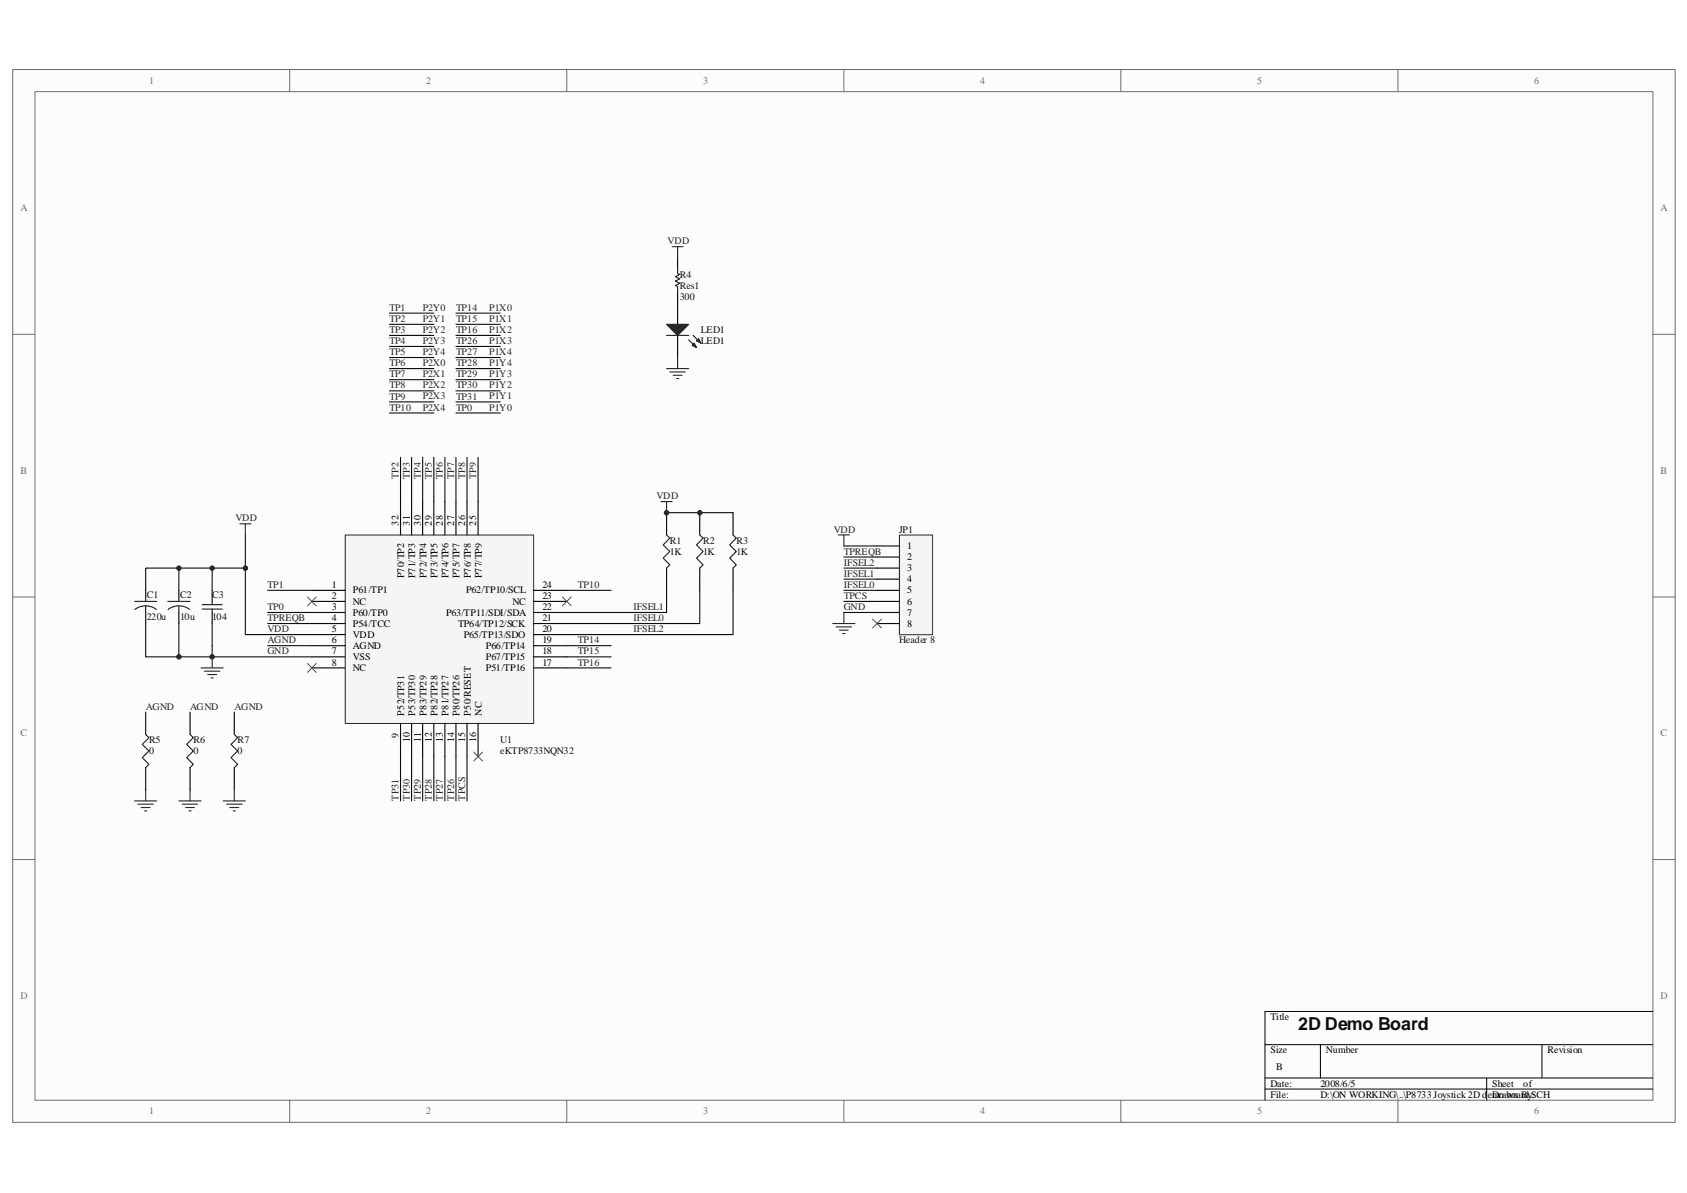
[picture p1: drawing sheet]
<svg xmlns="http://www.w3.org/2000/svg" width="297mm" height="210mm" viewBox="0 0 297 210" stroke-linecap="round" stroke-linejoin="round" font-family="sans-serif">
<path d="M2.3 12.3h292.7v185.2h-292.7z" fill="#fcfcfc"/>
<path d="M2.2 12.2h292.8v185.3h-292.8z" fill="none" stroke="#6e6e6e" stroke-width=".18"/>
<path d="M6.2 16.2h284.8v177.5h-284.8z" fill="#fcfcfc"/>
<g fill="none" stroke="#6e6e6e" stroke-width=".18">
<path d="M6.2 16.1h284.8v177.6h-284.8zM51 12.2v3.9M99.8 12.2v3.9M148.6 12.2v3.9M197.4 12.2v3.9M246.1 12.2v3.9M2.2 58.8h3.9M291 58.8h3.9M2.2 105.1h3.9M291 105.1h3.9M2.2 151.3h3.9M291 151.3h3.9"/>
<path d="M51 193.6v3.9M99.8 193.6v3.9M148.6 193.6v3.9M197.4 193.6v3.9M246.1 193.6v3.9"/>
</g>
<path d="M291 178h-68.3v15.6M222.7 183.9h68.3M222.7 189.7h68.3M222.7 191.7h68.3M232.5 183.9v5.8M261.8 189.7v3.9M271.5 183.9v5.8" fill="none" stroke="#000" stroke-width=".18"/>
<path d="M37.4 100h-5.9v3.9M43.2 94.1v17.6h11.7M43.2 100h-5.8v3.9M31.5 109.7v5.9h23.4M37.4 109.7v5.9M47.1 109.7h7.8M47.1 113.6h7.8M99.8 113.6h7.8M99.8 111.7h7.8M99.8 107.8h7.8" fill="none" stroke="#0e0e0e" stroke-width=".2"/>
<path d="M117.4 90.2v3.9M117.4 100v3.9M123.2 90.2v3.9M123.2 100v3.9M25.7 103.9v2M25.7 107.8v1.9M31.5 103.9v2M31.5 107.8v1.9M37.4 103.9v2M37.4 107.8v1.9" fill="none" stroke="#000" stroke-width=".2"/>
<path d="M117.4 94.1l.5 .6-1.1 1.2 1.1 1.2-1.1 1.1 1.1 1.2-.5 .6M123.2 94.1l.6 .6-1.2 1.2 1.2 1.2-1.2 1.1 1.2 1.2-.6 .6M23.7 105.9h3.9M23.7 107.3a3.2 3.2 0 0 1 3.9 0M25.7 106.6v1.2M29.5 105.9h4M29.6 107.3a3.2 3.2 0 0 1 3.8 0M31.5 106.6v1.2M35.6 107.2h3.5M35.6 106.4h3.5M37.4 105.9v.5M37.4 107.2v.6" fill="none" stroke="#1c1c1c" stroke-width=".2"/>
<g fill="none" stroke="#262626" stroke-width=".2">
<path d="M42.2 92.2h2M43.2 92.2v1.9M116.4 88.3h1.9M117.4 88.3v1.9M35.4 117.6h3.9M36 118.1h2.7M36.6 118.7h1.5M37.2 119.3h.3M37.4 115.6v2M25.7 139v2M23.7 141h3.9M24.3 141.5h2.7"/>
<path d="M24.9 142.1h1.5M25.5 142.7h.3"/>
</g>
<path d="M31.5 100h-5.8v3.9M25.7 109.7v5.9h5.8" fill="none" stroke="#0f0f0f" stroke-width=".2"/>
<path d="M60.8 94.2h33.2v33.1h-33.2z" fill="#f5f5f5"/>
<path d="M60.8 94.2h33.2v33.1h-33.2z" fill="none" stroke="#262626" stroke-width=".18"/>
<g fill="none" stroke="#000" stroke-width=".2">
<path d="M119.3 45.4v1.9M119.3 51.2v5.9M119.3 59v3.9M70.5 88.3v5.8M72.5 88.3v5.8M74.4 88.3v5.8M76.4 88.3v5.8M78.3 88.3v5.8M80.3 88.3v5.8M82.2 88.3v5.8M84.2 88.3v5.8M129.1 90.2v3.9"/>
<path d="M129.1 100v3.9M54.9 103.9h5.9M54.9 105.9h5.9M54.9 107.8h5.9M54.9 109.7h5.9M54.9 111.7h5.9M54.9 113.6h5.9M54.9 115.6h5.9M54.9 117.6h5.9M93.9 103.9h5.9M93.9 105.9h5.9M93.9 107.8h5.9"/>
<path d="M93.9 109.7h5.9M93.9 111.7h5.9M93.9 113.6h5.9M93.9 115.6h5.9M93.9 117.6h5.9M25.7 125.3v4M25.7 135.1v3.9M70.5 127.3v5.9M72.5 127.3v5.9M74.4 127.3v5.9M76.4 127.3v5.9M78.3 127.3v5.9"/>
<path d="M80.3 127.3v5.9M82.2 127.3v5.9M84.2 127.3v5.9"/>
</g>
<path d="M54.1 105.1l1.6 1.5M54.1 116.8l1.6 1.5M55.7 105.1l-1.6 1.5M55.7 116.8l-1.6 1.5M99 105.1l1.6 1.5M100.6 105.1l-1.6 1.5M83.4 132.4l1.6 1.5M85 132.4l-1.6 1.5" fill="none" stroke="#4c4c4c" stroke-width=".18"/>
<path d="M117.4 59h3.9M119.3 47.3v.8l.4 .2-.8 .4 .8 .4-.8 .4 .8 .4-.8 .3 .4 .2v.8M121.3 59.8l1.3 1.4M122 59l1.4 1.4M129.1 94.1l.5 .6-1.1 1.2 1.1 1.2-1.1 1.1 1.1 1.2-.5 .6M25.7 129.3l.5 .5-1.1 1.2 1.1 1.2-1.1 1.2 1.1 1.1-.5 .6" fill="none" stroke="#1c1c1c" stroke-width=".2"/>
<g fill="none" stroke="#0e0e0e" stroke-width=".2">
<path d="M68.6 57.1h7.8M68.6 59h7.8M68.6 55.1h7.8M80.3 57.1h7.8M80.3 59h7.8M80.3 55.1h7.8M68.6 61h7.8M68.6 62.9h7.8M68.6 64.9h7.8M68.6 66.8h7.8M68.6 68.8h7.8M68.6 70.7h7.8"/>
<path d="M68.6 72.7h7.8M80.3 61h7.8M80.3 62.9h7.8M80.3 64.9h7.8M80.3 66.8h7.8M80.3 68.8h7.8M80.3 70.7h7.8M80.3 72.7h7.8M70.5 80.5v7.8M72.5 80.5v7.8M74.4 80.5v7.8M76.4 80.5v7.8"/>
<path d="M78.3 80.5v7.8M80.3 80.5v7.8M82.2 80.5v7.8M84.2 80.5v7.8M117.4 90.2h11.7M47.1 107.8h7.8M47.1 103.9h7.8M99.8 103.9h7.8M99.8 115.6h7.8M99.8 117.6h7.8M117.4 103.9v3.9h-9.8M123.2 103.9v5.8h-23.4"/>
<path d="M129.1 103.9v7.8h-21.5M70.5 133.2v7.8M72.5 133.2v7.8M74.4 133.2v7.8M76.4 133.2v7.8M78.3 133.2v7.8M80.3 133.2v7.8M82.2 133.2v7.8"/>
</g>
<g fill="#1c1c1c" stroke="#1c1c1c" stroke-width=".2">
<path d="M117.4 57.1h3.9l-2 1.9z"/>
<path d="M122.2 60.4l.4 .8-.7-.4z"/>
<path d="M123 59.6l.4 .8-.8-.4z"/>
</g>
<path d="M118.3 43.4h2M119.3 43.4v2M117.4 64.9h3.9M117.9 65.5h2.8M118.5 66.1h1.6M119.1 66.6h.4M119.3 62.9v2" fill="none" stroke="#262626" stroke-width=".2"/>
<g fill="#262626" stroke="#262626" stroke-width=".18">
<circle cx="31.5" cy="115.6" r=".39"/>
<circle cx="43.2" cy="100" r=".39"/>
<circle cx="37.3" cy="100" r=".39"/>
<circle cx="31.5" cy="100" r=".39"/>
<circle cx="37.3" cy="115.6" r=".39"/>
<circle cx="123.2" cy="90.2" r=".39"/>
<circle cx="117.4" cy="90.2" r=".39"/>
</g>
<path d="M158.4 94.2h5.8v17.5h-5.8z" fill="#f5f5f5"/>
<path d="M158.4 94.2h5.8v17.5h-5.8z" fill="none" stroke="#262626" stroke-width=".18"/>
<path d="M154.4 96.1h3.9M154.4 98h3.9M154.4 100h3.9M154.4 101.9h3.9M154.4 103.9h3.9M154.4 105.9h3.9M154.4 107.8h3.9M154.4 109.7h3.9M33.5 125.3v4M33.5 135.1v3.9M41.3 125.3v4M41.3 135.1v3.9" fill="none" stroke="#000" stroke-width=".2"/>
<g fill="none" stroke="#262626" stroke-width=".2">
<path d="M147.6 94.1h2M148.6 94.1v2M146.6 109.7h3.9M147.2 110.3h2.7M147.8 110.9h1.5M148.4 111.5h.4M148.6 107.8v1.9M33.5 139v2M41.3 139v2M31.5 141h3.9M32.1 141.5h2.7M32.7 142.1h1.5"/>
<path d="M33.2 142.7h.5M39.3 141h3.9M39.9 141.5h2.7M40.5 142.1h1.5M41.1 142.7h.4"/>
</g>
<path d="M148.6 98h5.8M148.6 96.1h5.8M148.6 100h5.8M148.6 101.9h5.8M148.6 103.9h5.8M148.6 105.9h5.8M148.6 107.8h5.8" fill="none" stroke="#0e0e0e" stroke-width=".2"/>
<path d="M153.6 109l1.6 1.5M155.2 109l-1.6 1.5" fill="none" stroke="#4c4c4c" stroke-width=".18"/>
<path d="M33.5 129.3l.5 .5-1.1 1.2 1.1 1.2-1.1 1.2 1.1 1.1-.5 .6M41.3 129.3l.5 .5-1.1 1.2 1.1 1.2-1.1 1.2 1.1 1.1-.5 .6" fill="none" stroke="#1c1c1c" stroke-width=".2"/>
<text font-size="3.1" fill="#0e0e0e" x="228.6" y="181.3">2D Demo Board</text>
<g font-size="1.8" fill="#706f64">
<text x="26.2" y="14.7">1</text>
<text x="75" y="14.7">2</text>
<text x="123.8" y="14.7">3</text>
<text x="172.6" y="14.7">4</text>
<text x="221.4" y="14.7">5</text>
<text x="270.1" y="14.7">6</text>
<text x="3.6" y="37.1">A</text>
<text x="292.4" y="37.1">A</text>
<text x="3.6" y="83.4">B</text>
<text x="292.4" y="83.4">B</text>
<text x="3.6" y="129.6">C</text>
<text x="292.4" y="129.6">C</text>
<text x="3.6" y="175.9">D</text>
<text x="292.4" y="175.9">D</text>
<text x="26.2" y="196.2">1</text>
<text x="75" y="196.2">2</text>
<text x="123.8" y="196.2">3</text>
<text x="172.6" y="196.2">4</text>
<text x="221.4" y="196.2">5</text>
<text x="270.1" y="196.2">6</text>
</g>
<g font-size="1.8" fill="#262626">
<text x="117.6" y="43">VDD</text>
<text x="68.6" y="54.7">TP1</text>
<text x="68.6" y="56.7">TP2</text>
<text x="68.6" y="58.6">TP3</text>
<text x="74.4" y="54.7">P2Y0</text>
<text x="74.4" y="56.7">P2Y1</text>
<text x="74.4" y="58.6">P2Y2</text>
<text x="80.3" y="54.7">TP14</text>
<text x="80.3" y="56.7">TP15</text>
<text x="80.3" y="58.6">TP16</text>
<text x="86.1" y="54.7">P1X0</text>
<text x="86.1" y="56.7">P1X1</text>
<text x="86.1" y="58.6">P1X2</text>
<text x="68.6" y="60.6">TP4</text>
<text x="68.6" y="62.5">TP5</text>
<text x="68.6" y="64.5">TP6</text>
<text x="74.4" y="62.5">P2Y4</text>
<text x="74.4" y="64.5">P2X0</text>
<text x="74.4" y="60.6">P2Y3</text>
<text x="80.3" y="60.6">TP26</text>
<text x="80.3" y="62.5">TP27</text>
<text x="80.3" y="64.5">TP28</text>
<text x="86.1" y="60.6">P1X3</text>
<text x="86.1" y="62.5">P1X4</text>
<text x="86.1" y="64.5">P1Y4</text>
<text x="68.6" y="66.4">TP7</text>
<text x="68.6" y="68.4">TP8</text>
<text x="68.6" y="70.3">TP9</text>
<text x="74.4" y="66.4">P2X1</text>
<text x="74.4" y="68.4">P2X2</text>
<text x="74.4" y="70.3">P2X3</text>
<text x="80.3" y="66.4">TP29</text>
<text x="80.3" y="68.4">TP30</text>
<text x="80.3" y="70.3">TP31</text>
<text x="86.1" y="70.3">P1Y1</text>
<text x="86.1" y="68.4">P1Y2</text>
<text x="86.1" y="66.4">P1Y3</text>
<text x="68.6" y="72.3">TP10</text>
<text x="74.4" y="72.3">P2X4</text>
<text x="80.3" y="72.3">TP0</text>
<text x="86.1" y="72.3">P1Y0</text>
<text x="70.2" y="84.4" transform="rotate(-90 70.2 84.4)">TP2</text>
<text x="72.2" y="84.4" transform="rotate(-90 72.2 84.4)">TP3</text>
<text x="74.1" y="84.4" transform="rotate(-90 74.1 84.4)">TP4</text>
<text x="76" y="84.4" transform="rotate(-90 76 84.4)">TP5</text>
<text x="78" y="84.4" transform="rotate(-90 78 84.4)">TP6</text>
<text x="79.9" y="84.4" transform="rotate(-90 79.9 84.4)">TP7</text>
<text x="81.9" y="84.4" transform="rotate(-90 81.9 84.4)">TP8</text>
<text x="83.9" y="84.4" transform="rotate(-90 83.9 84.4)">TP9</text>
<text x="115.6" y="87.9">VDD</text>
<text x="41.5" y="91.8">VDD</text>
<text x="146.8" y="93.7">VDD</text>
<text x="148.6" y="97.6">TPREQB</text>
<text x="148.6" y="99.6">IFSEL2</text>
<text x="148.6" y="101.5">IFSEL1</text>
<text x="47.1" y="103.5">TP1</text>
<text x="47.1" y="107.4">TP0</text>
<text x="101.8" y="103.5">TP10</text>
<text x="111.5" y="107.4">IFSEL1</text>
<text x="148.6" y="103.5">IFSEL0</text>
<text x="148.6" y="105.4">TPCS</text>
<text x="148.6" y="107.4">GND</text>
<text x="47.1" y="109.3">TPREQB</text>
<text x="47.1" y="111.3">VDD</text>
<text x="47.1" y="113.2">AGND</text>
<text x="101.8" y="113.2">TP14</text>
<text x="111.5" y="109.3">IFSEL0</text>
<text x="111.5" y="111.3">IFSEL2</text>
<text x="47.1" y="115.2">GND</text>
<text x="101.8" y="115.2">TP15</text>
<text x="101.8" y="117.1">TP16</text>
<text x="25.7" y="124.9">AGND</text>
<text x="33.5" y="124.9">AGND</text>
<text x="41.3" y="124.9">AGND</text>
<text x="70.2" y="141" transform="rotate(-90 70.2 141)">TP31</text>
<text x="72.2" y="141" transform="rotate(-90 72.2 141)">TP30</text>
<text x="74.1" y="141" transform="rotate(-90 74.1 141)">TP29</text>
<text x="76" y="141" transform="rotate(-90 76 141)">TP28</text>
<text x="78" y="141" transform="rotate(-90 78 141)">TP27</text>
<text x="79.9" y="141" transform="rotate(-90 79.9 141)">TP26</text>
<text x="81.9" y="141" transform="rotate(-90 81.9 141)">TPCS</text>
</g>
<g font-size="1.8" fill="#0e0e0e">
<text x="119.7" y="52.8">300</text>
<text x="119.7" y="50.8">Res1</text>
<text x="119.7" y="48.9">R4</text>
<text x="123.4" y="58.6">LED1</text>
<text x="123.4" y="60.6">LED1</text>
<text x="118" y="95.7">R1</text>
<text x="123.8" y="95.7">R2</text>
<text x="129.7" y="95.7">R3</text>
<text x="158.3" y="93.7">JP1</text>
<text x="118" y="97.6">1K</text>
<text x="123.8" y="97.6">1K</text>
<text x="129.7" y="97.6">1K</text>
<text x="25.9" y="105.2">C1</text>
<text x="31.7" y="105.2">C2</text>
<text x="37.4" y="105.2">C3</text>
<text x="25.9" y="109.1">220u</text>
<text x="31.7" y="109.1">10u</text>
<text x="37.4" y="109.1">104</text>
<text x="158.3" y="113.2">Header 8</text>
<text x="26.2" y="130.8">R5</text>
<text x="34.1" y="130.8">R6</text>
<text x="41.8" y="130.8">R7</text>
<text x="88.1" y="130.8">U1</text>
<text x="26.2" y="132.7">0</text>
<text x="34.1" y="132.7">0</text>
<text x="41.8" y="132.7">0</text>
<text x="88.1" y="132.7">eKTP8733NQN32</text>
</g>
<g font-size="1.8">
<text x="70.2" y="92.6" transform="rotate(-90 70.2 92.6)">32</text>
<text x="72.2" y="92.6" transform="rotate(-90 72.2 92.6)">31</text>
<text x="74.1" y="92.6" transform="rotate(-90 74.1 92.6)">30</text>
<text x="76" y="92.6" transform="rotate(-90 76 92.6)">29</text>
<text x="78" y="92.6" transform="rotate(-90 78 92.6)">28</text>
<text x="79.9" y="92.6" transform="rotate(-90 79.9 92.6)">27</text>
<text x="81.9" y="92.6" transform="rotate(-90 81.9 92.6)">26</text>
<text x="83.9" y="92.6" transform="rotate(-90 83.9 92.6)">25</text>
<text x="71.2" y="101.8" transform="rotate(-90 71.2 101.8)">P70/TP2</text>
<text x="73.1" y="101.8" transform="rotate(-90 73.1 101.8)">P71/TP3</text>
<text x="75.1" y="101.8" transform="rotate(-90 75.1 101.8)">P72/TP4</text>
<text x="77" y="101.8" transform="rotate(-90 77 101.8)">P73/TP5</text>
<text x="79" y="101.8" transform="rotate(-90 79 101.8)">P74/TP6</text>
<text x="80.9" y="101.8" transform="rotate(-90 80.9 101.8)">P75/TP7</text>
<text x="82.9" y="101.8" transform="rotate(-90 82.9 101.8)">P76/TP8</text>
<text x="84.8" y="101.8" transform="rotate(-90 84.8 101.8)">P77/TP9</text>
<text x="159.7" y="96.6">1</text>
<text x="159.7" y="98.6">2</text>
<text x="159.7" y="100.6">3</text>
<text x="58.4" y="103.5">1</text>
<text x="58.4" y="105.4">2</text>
<text x="58.4" y="107.4">3</text>
<text x="62.1" y="104.5">P61/TP1</text>
<text x="62.1" y="106.4">NC</text>
<text x="82.1" y="104.5">P62/TP10/SCL</text>
<text x="90.3" y="106.4">NC</text>
<text x="95.5" y="105.4">23</text>
<text x="95.5" y="103.5">24</text>
<text x="95.5" y="107.4">22</text>
<text x="159.7" y="102.5">4</text>
<text x="159.7" y="104.5">5</text>
<text x="159.7" y="106.4">6</text>
<text x="58.4" y="109.3">4</text>
<text x="58.4" y="111.3">5</text>
<text x="58.4" y="113.2">6</text>
<text x="62.1" y="108.4">P60/TP0</text>
<text x="62.1" y="110.3">P54/TCC</text>
<text x="62.1" y="112.3">VDD</text>
<text x="78.5" y="108.4">P63/TP11/SDI/SDA</text>
<text x="80.7" y="110.3">TP64/TP12/SCK</text>
<text x="81.7" y="112.3">P65/TP13/SDO</text>
<text x="95.5" y="113.2">19</text>
<text x="95.5" y="111.3">20</text>
<text x="95.5" y="109.3">21</text>
<text x="159.7" y="108.4">7</text>
<text x="159.7" y="110.3">8</text>
<text x="58.4" y="115.2">7</text>
<text x="58.4" y="117.1">8</text>
<text x="62.1" y="114.2">AGND</text>
<text x="62.1" y="116.2">VSS</text>
<text x="62.1" y="118.1">NC</text>
<text x="85.6" y="118.1">P51/TP16</text>
<text x="85.6" y="116.2">P67/TP15</text>
<text x="85.6" y="114.2">P66/TP14</text>
<text x="95.5" y="117.1">17</text>
<text x="95.5" y="115.2">18</text>
<text x="71.2" y="126" transform="rotate(-90 71.2 126)">P52/TP31</text>
<text x="73.1" y="126" transform="rotate(-90 73.1 126)">P53/TP30</text>
<text x="75.1" y="126" transform="rotate(-90 75.1 126)">P83/TP29</text>
<text x="77" y="126" transform="rotate(-90 77 126)">P82/TP28</text>
<text x="79" y="126" transform="rotate(-90 79 126)">P81/TP27</text>
<text x="80.9" y="126" transform="rotate(-90 80.9 126)">P80/TP26</text>
<text x="82.9" y="126" transform="rotate(-90 82.9 126)">P50/RESET</text>
<text x="84.8" y="126" transform="rotate(-90 84.8 126)">NC</text>
<text x="70.2" y="129.9" transform="rotate(-90 70.2 129.9)">9</text>
<text x="72.2" y="130.6" transform="rotate(-90 72.2 130.6)">10</text>
<text x="74.1" y="130.6" transform="rotate(-90 74.1 130.6)">11</text>
<text x="76" y="130.6" transform="rotate(-90 76 130.6)">12</text>
<text x="78" y="130.6" transform="rotate(-90 78 130.6)">13</text>
<text x="79.9" y="130.6" transform="rotate(-90 79.9 130.6)">14</text>
<text x="81.9" y="130.6" transform="rotate(-90 81.9 130.6)">15</text>
<text x="83.9" y="130.6" transform="rotate(-90 83.9 130.6)">16</text>
<text x="223.7" y="179.6">Title</text>
<text x="223.7" y="185.4">Size</text>
<text x="233.5" y="185.4">Number</text>
<text x="272.5" y="185.4">Revision</text>
<text x="223.7" y="191.3">Date:</text>
<text x="224.7" y="188.3">B</text>
<text x="232.5" y="191.3">2008/6/5</text>
<text x="262.7" y="191.3">Sheet</text>
<text x="268.2" y="191.3">of</text>
<text x="223.7" y="193.2">File:</text>
<text x="232.5" y="193.2">D:\ON WORKING\..\P8733 Joystick 2D demo board.SCH</text>
<text x="262.7" y="193.2">Drawn By:</text>
</g>
</svg>
